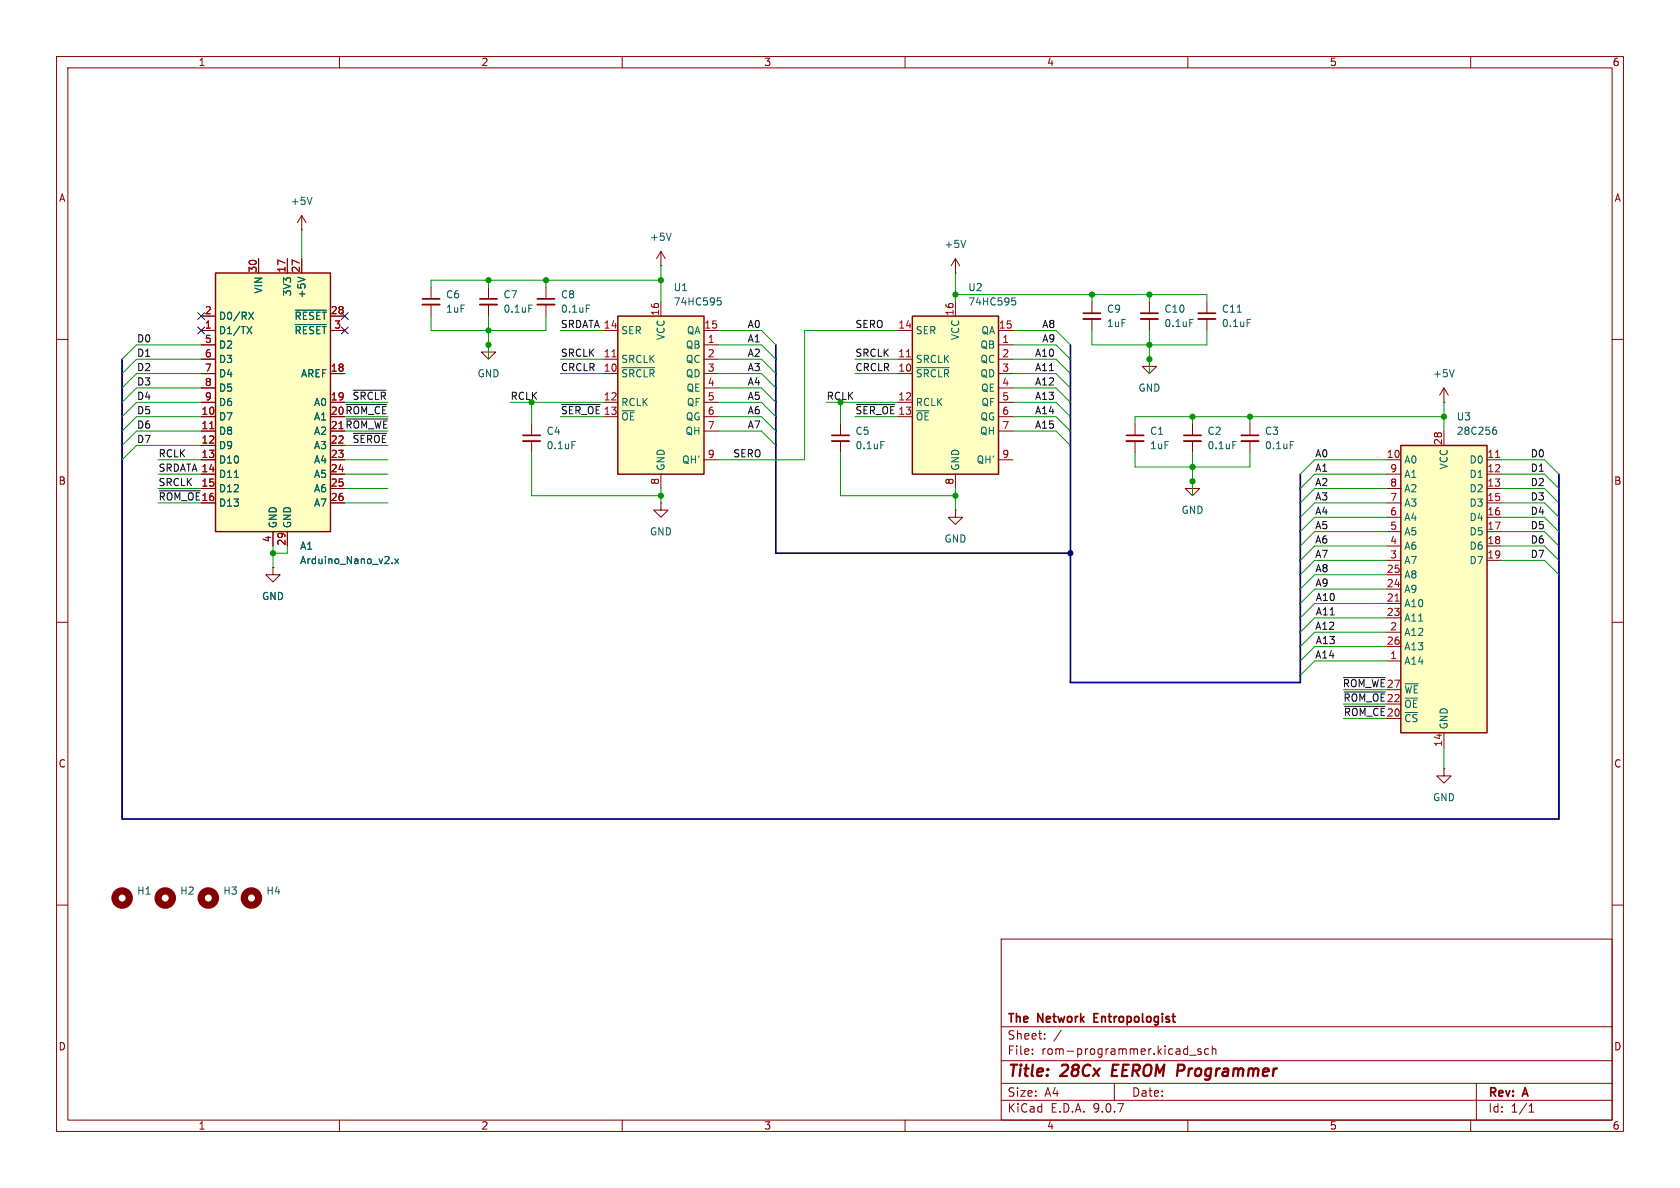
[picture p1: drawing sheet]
<svg xmlns="http://www.w3.org/2000/svg" width="297mm" height="210mm" viewBox="0 0 297 210" stroke-linecap="round" stroke-linejoin="round" font-family="sans-serif">
<g fill="none" stroke="#840000" stroke-width=".18">
<path d="M10 10h277v190h-277zM12 12h273v186h-273zM60 10v2M110 10v2M160 10v2M210 10v2M260 10v2M116.8 47h.1M116.8 44.5l-.7 1.2M116.8 44.5l.8 1.2M116.8 44.5v2.5M213.4 53.3v2.1"/>
<path d="M213.4 56.4v2M10 60h2M200.7 74.9v2.1M200.7 78v2M285 60h2M116.8 88.9v1.3h1.3l-1.3 1.2-1.2-1.2h1.2M116.8 88.9h.1M10 110h2M48.3 100.3v1.3h1.2l-1.2 1.3-1.3-1.3h1.3M48.3 100.3h.1M285 110h2M10 160h2"/>
<path d="M177 166h108v32h-108zM285 160h2M60 198v2M110 198v2M160 198v2M177 194.5h108M177 191.5h108M177 187.5h108M177 181.5h108M182.5 186.3v.1M182.5 185.5v.1M184.7 183.6v.1"/>
<path d="M184.7 182.8v.1M187.6 182.1l-1.3 2M197 191.5v3M210 198v2M210.3 186.5h1.2M212.3 185.5l-.3-.1-.3 .2 .1 .2 .5 .2v.3h-.6M213.7 185.5l-.5-.1-.2 .3v.4l.1 .2h.6M214.3 185.5l.2-.1 .4 .1 .1 .9M214.3 184.9v1.5M260 198v2M261 191.5v6.5M270.3 196.6h.9"/>
<path d="M270.3 195.5l.4-.4v1.5"/>
</g>
<path d="M196.8 188.2l-.3 2h1" fill="none" stroke="#840000" stroke-width=".4"/>
<path d="M211.8 55.4h3.1M199.1 77h3.1M193.4 179.9h.5M194.1 179.2h-.7v1.5h.7" fill="none" stroke="#840000" stroke-width=".3"/>
<path d="M211.8 56.4h3.1M199.1 78h3.1" fill="none" stroke="#840000" stroke-width=".33"/>
<path d="M118.7 41.2l-.5 1.3M218.7 55.2h.8M220.5 56.5h.6" fill="none" stroke="#006464" stroke-width=".18"/>
<g fill="none" stroke="#840000" stroke-width="1.3">
<circle cx="21.6" cy="158.7" r="1.27"/>
<circle cx="36.8" cy="158.7" r="1.27"/>
<circle cx="44.4" cy="158.7" r="1.27"/>
</g>
<path d="M109.2 55.9h15.3v27.9h-15.3z" fill="#ffffc2"/>
<path d="M109.2 55.9h15.3v27.9h-15.3z" fill="none" stroke="#840000" stroke-width=".25"/>
<g fill="none" stroke="#840000" stroke-width=".18">
<path d="M76.2 50.8v2M76.2 53.8v2.1M86.4 50.8v2M86.4 53.8v2.1M96.5 50.8v2M96.5 53.8v2.1M106.7 58.4h2.5M116.8 53.3v2.6M124.5 58.4h2.5M203.2 53.3v2.1M203.2 56.4v2M86.4 61v1.2h1.2l-1.2 1.3-1.3-1.3h1.3"/>
<path d="M86.4 61h.1M94 74.9v2.1M94 78v2M106.7 63.5h2.5M106.7 66h2.5M106.7 71.1h2.5M106.7 73.7h2.5M124.5 63.5h2.5M124.5 66h2.5M124.5 71.1h2.5M124.5 73.7h2.5M124.5 61h2.5"/>
<path d="M124.5 68.6h2.5M124.5 76.2h2.5M203.2 63.5v1.3h1.3l-1.3 1.2-1.3-1.2h1.3M203.2 63.5h.1M221 74.9v2.1M221 78v2M116.8 83.8v2.6M124.5 81.3h2.5"/>
</g>
<path d="M108.2 63.1h.7" fill="none" stroke="#a90000" stroke-width=".18"/>
<path d="M93.5 53.9h.6M103.6 53.9h.7M126.8 52.6h.6M127 53.1h.3l.2 .3-.1 .4-.4 .1M210.3 56.5h.6M101.1 78.1h.6M110 65h5.7M228.1 78.1h.6" fill="none" stroke="#006464" stroke-width=".18"/>
<path d="M74.7 52.8h3M84.8 52.8h3.1M95 52.8h3M201.7 55.4h3M92.5 77h3M219.5 77h3" fill="none" stroke="#840000" stroke-width=".3"/>
<path d="M74.7 53.8h3M84.8 53.8h3.1M95 53.8h3M201.7 56.4h3M92.5 78h3M219.5 78h3" fill="none" stroke="#840000" stroke-width=".33"/>
<path d="M38.1 48.3h20.3v45.7h-20.3z" fill="#ffffc2"/>
<path d="M38.1 48.3h20.3v45.7h-20.3z" fill="none" stroke="#840000" stroke-width=".25"/>
<g fill="none" stroke="#840000" stroke-width=".18">
<path d="M53.3 38.1v2.5M53.3 38.1l-.7 1.3M53.3 38.1l.8 1.3M35.6 55.9h2.5M35.6 58.4h2.5M45.7 45.7v2.6M50.8 45.7v2.6M53.3 40.6h.1M53.3 45.7v2.6M58.4 55.9h2.6M58.4 58.4h2.6M35.6 61h2.5"/>
<path d="M35.6 63.5h2.5M35.6 66h2.5M35.6 68.6h2.5M35.6 71.1h2.5M35.6 73.7h2.5M35.6 76.2h2.5M35.6 78.7h2.5M58.4 66h2.6M58.4 71.1h2.6M58.4 78.7h2.6M148.6 74.9v2.1M148.6 78v2"/>
<path d="M35.6 81.3h2.5M35.6 83.8h2.5M35.6 86.4h2.5M48.3 94v2.5M50.8 94v2.5M58.4 81.3h2.6M58.4 83.8h2.6M58.4 86.4h2.6M58.4 88.9h2.6"/>
</g>
<g fill="none" stroke="#006464" stroke-width=".18">
<path d="M55.2 34.9l-.5 1.2M43.7 57.7l.8 1.3M44 55.2l.8 1.3M44.5 57.7l-.8 1.3M44.8 55.2l-.8 1.3M52.2 54.8h5.5M52.2 57.4h5.5M52.6 49l1.3 .4M155.7 78.1h.6M41.4 84.4h.8M69.3 99.5v.1M69.8 98.8l.7 .8"/>
<path d="M70.5 98.8l-.7 .8"/>
</g>
<path d="M37.1 75.8h.7" fill="none" stroke="#a90000" stroke-width=".18"/>
<path d="M147.1 77h3" fill="none" stroke="#840000" stroke-width=".3"/>
<path d="M147.1 78h3" fill="none" stroke="#840000" stroke-width=".33"/>
<path d="M247.6 78.7h15.3v50.8h-15.3z" fill="#ffffc2"/>
<path d="M247.6 78.7h15.3v50.8h-15.3z" fill="none" stroke="#840000" stroke-width=".25"/>
<g fill="none" stroke="#840000" stroke-width=".18">
<path d="M210.8 74.9v2.1M210.8 78v2M255.3 71.1h.1M255.3 68.6v2.5M255.3 76.2v2.5M255.3 68.6l-.8 1.3M255.3 68.6l.7 1.3M210.8 85.1v1.3h1.3l-1.3 1.2-1.3-1.2h1.3M210.8 85.1h.1M245.1 81.3h2.5M245.1 83.8h2.5M245.1 86.4h2.5"/>
<path d="M245.1 88.9h2.5M245.1 91.4h2.5M245.1 94h2.5M245.1 96.5h2.5M245.1 99.1h2.5M262.9 81.3h2.5M262.9 83.8h2.5M262.9 86.4h2.5M262.9 88.9h2.5M262.9 91.4h2.5M262.9 94h2.5M262.9 96.5h2.5"/>
<path d="M262.9 99.1h2.5M245.1 101.6h2.5M245.1 104.1h2.5M245.1 106.7h2.5M245.1 109.2h2.5M245.1 111.8h2.5M245.1 114.3h2.5M245.1 116.8h2.5M255.3 135.9v1.3h1.2l-1.2 1.2-1.3-1.2h1.3M255.3 135.9h.1M255.3 129.5v2.6"/>
</g>
<path d="M264.4 80.9h.7M246.6 106.3h.7" fill="none" stroke="#a90000" stroke-width=".18"/>
<path d="M217.9 78.1h.7M257.1 65.3l-.4 1.3M264.1 76h.3l.2 .2-.1 .5-.4 .1M264.5 75.5l-.4 .1M248.4 120.9h2.3" fill="none" stroke="#006464" stroke-width=".18"/>
<path d="M209.3 77h3" fill="none" stroke="#840000" stroke-width=".3"/>
<path d="M209.3 78h3" fill="none" stroke="#840000" stroke-width=".33"/>
<circle cx="29.2" cy="158.7" r="1.27" fill="none" stroke="#840000" stroke-width="1.3"/>
<path d="M161.3 55.9h15.2v27.9h-15.2z" fill="#ffffc2"/>
<path d="M161.3 55.9h15.2v27.9h-15.2z" fill="none" stroke="#840000" stroke-width=".25"/>
<g fill="none" stroke="#840000" stroke-width=".18">
<path d="M35.6 58.4h2.5M35.6 55.9h2.5M45.7 45.7v2.6M50.8 45.7v2.6M53.3 45.7v2.6M58.4 58.4h2.6M58.4 55.9h2.6M158.7 58.4h2.6M168.9 48.3h.1M168.9 45.7v2.6M168.9 53.3v2.6M168.9 45.7l-.8 1.3"/>
<path d="M168.9 45.7l.8 1.3M176.5 58.4h2.6M193 53.3v2.1M193 56.4v2M35.6 63.5h2.5M35.6 66h2.5M35.6 71.1h2.5M35.6 73.7h2.5M35.6 61h2.5M35.6 68.6h2.5M35.6 76.2h2.5M35.6 78.7h2.5"/>
<path d="M58.4 66h2.6M58.4 71.1h2.6M58.4 78.7h2.6M158.7 63.5h2.6M158.7 66h2.6M158.7 71.1h2.6M158.7 73.7h2.6M176.5 63.5h2.6M176.5 66h2.6M176.5 71.1h2.6M176.5 73.7h2.6M176.5 61h2.6"/>
<path d="M176.5 68.6h2.6M176.5 76.2h2.6M35.6 81.3h2.5M35.6 83.8h2.5M35.6 86.4h2.5M48.3 94v2.5M50.8 94v2.5M58.4 81.3h2.6M58.4 83.8h2.6M58.4 86.4h2.6M58.4 88.9h2.6M168.9 90.2v1.2h1.3l-1.3 1.3-1.3-1.3h1.3"/>
<path d="M168.9 90.2h.1M168.9 83.8v2.6M176.5 81.3h2.6M48.3 100.3h.1"/>
</g>
<path d="M37.1 75.8h.7M160.3 63.1h.7" fill="none" stroke="#a90000" stroke-width=".18"/>
<g fill="none" stroke="#006464" stroke-width=".18">
<path d="M43.7 57.7l.8 1.3M44 55.2l.8 1.3M44.5 57.7l-.8 1.3M44.8 55.2l-.8 1.3M52.2 54.8h5.5M52.2 57.4h5.5M52.6 49l1.3 .4M170.7 42.5l-.4 1.3M178.9 52.6h.6M179 53.1h.3l.3 .3-.1 .4-.5 .1M162 65h5.8M41.4 84.4h.8"/>
<path d="M69.3 99.5v.1M69.8 98.8l.7 .8M70.5 98.8l-.7 .8"/>
</g>
<path d="M191.5 55.4h3.1" fill="none" stroke="#840000" stroke-width=".3"/>
<path d="M191.5 56.4h3.1" fill="none" stroke="#840000" stroke-width=".33"/>
<path d="M61.2 71.5h7.2M61.2 74.1h7.4M62.5 76.6h5.8M62.5 69h5.8M99.3 71.5h6.8M151.4 71.5h6.8M28.2 86.8h7.2M237.5 119.8h7.4M237.6 122.3h7.3M237.7 124.9h7.2" fill="none" stroke="#0f0f0f" stroke-width=".18"/>
<path d="M21.6 63.5v81.3h254v-61M137.2 61v36.8h52M189.2 61v59.7h40.7v-36.9" fill="none" stroke="#000084" stroke-width=".3"/>
<g fill="none" stroke="#009600" stroke-width=".18">
<path d="M53.3 40.6v5.1M76.2 55.9v2.5h20.3v-2.5M86.4 49.5v1.3M86.4 55.9v7.6M96.5 49.5v1.3M99.1 58.4h7.6M116.8 49.5h-40.6v1.3M116.8 47v6.3M127 58.4h7.6l2.6 2.6M158.7 58.4h-16.5v22.9h-15.2M168.9 48.3v5M168.9 52.1h44.5v1.2"/>
<path d="M179.1 58.4h7.6l2.5 2.6M193 58.4v2.6h20.4v-2.6M193 52.1v1.2M203.2 52.1v1.2M203.2 58.4v7.6M35.6 73.7h-11.5l-2.5 2.5M35.6 66h-11.5l-2.5 2.6M35.6 71.1h-11.5l-2.5 2.6M35.6 63.5h-11.5l-2.5 2.5M35.6 76.2h-11.5l-2.5 2.5M35.6 78.7h-11.5l-2.5 2.6M35.6 68.6h-11.5l-2.5 2.5"/>
<path d="M35.6 61h-11.5l-2.5 2.5M61 73.7h7.6M61 71.1h7.6M61 76.2h7.6M61 78.7h7.6M90.2 71.1h16.5M94 71.1v3.8M99.1 73.7h7.6M99.1 66h7.6M99.1 63.5h7.6M127 73.7h7.6l2.6 2.5M127 66h7.6l2.6 2.6"/>
<path d="M127 71.1h7.6l2.6 2.6M127 63.5h7.6l2.6 2.5M127 76.2h7.6l2.6 2.5M127 68.6h7.6l2.6 2.5M127 61h7.6l2.6 2.5M151.1 73.7h7.6M151.1 66h7.6M151.1 63.5h7.6M158.7 71.1h-10.1v3.8M179.1 73.7h7.6l2.5 2.5M179.1 66h7.6l2.5 2.6M179.1 71.1h7.6l2.5 2.6"/>
<path d="M179.1 63.5h7.6l2.5 2.5M179.1 76.2h7.6l2.5 2.5M179.1 68.6h7.6l2.5 2.5M179.1 61h7.6l2.5 2.5M210.8 73.7v1.2M221 73.7v1.2M255.3 73.7h-54.6v1.2M255.3 71.1v5.1M27.9 88.9h7.7M27.9 86.4h7.7M27.9 83.8h7.7M27.9 81.3h7.7"/>
<path d="M48.3 96.5v3.8M50.8 96.5v1.3h-2.5M61 88.9h7.6M61 86.4h7.6M61 83.8h7.6M61 81.3h7.6M94 80v7.6h22.8M116.8 86.4v2.5M148.6 80v7.6h20.3M168.9 86.4v3.8M200.7 80v2.6h20.3v-2.6M210.8 80v7.6"/>
<path d="M245.1 88.9h-12.7l-2.5 2.5M245.1 86.4h-12.7l-2.5 2.5M245.1 83.8h-12.7l-2.5 2.6M245.1 99.1h-12.7l-2.5 2.5M245.1 91.4h-12.7l-2.5 2.6M245.1 94h-12.7l-2.5 2.5M245.1 96.5h-12.7l-2.5 2.6M245.1 81.3h-12.7l-2.5 2.5M265.4 88.9h7.6l2.6 2.5M265.4 86.4h7.6l2.6 2.5M265.4 83.8h7.6l2.6 2.6M265.4 99.1h7.6l2.6 2.5"/>
<path d="M265.4 91.4h7.6l2.6 2.6M265.4 94h7.6l2.6 2.5M265.4 96.5h7.6l2.6 2.6M265.4 81.3h7.6l2.6 2.5M245.1 101.6h-12.7l-2.5 2.5M245.1 109.2h-12.7l-2.5 2.6M245.1 111.8h-12.7l-2.5 2.5M245.1 106.7h-12.7l-2.5 2.5M245.1 104.1h-12.7l-2.5 2.6M245.1 116.8h-12.7l-2.5 2.6M245.1 114.3h-12.7l-2.5 2.5M237.5 127h7.6"/>
<path d="M237.5 121.9h7.6M237.5 124.5h7.6M255.3 132.1v3.8"/>
</g>
<path d="M35 55.3l1.2 1.2M35 57.8l1.2 1.2M36.2 55.3l-1.2 1.2M36.2 57.8l-1.2 1.2M60.4 57.8l1.2 1.2M60.4 55.3l1.2 1.2M61.6 57.8l-1.2 1.2M61.6 55.3l-1.2 1.2" fill="none" stroke="#000084" stroke-width=".18"/>
<g fill="#009600" stroke="#009600" stroke-width=".18">
<circle cx="210.8" cy="73.7" r=".46"/>
<circle cx="210.8" cy="85.1" r=".46"/>
<circle cx="210.8" cy="82.6" r=".46"/>
<circle cx="221" cy="73.7" r=".46"/>
<circle cx="255.3" cy="73.7" r=".46"/>
<circle cx="203.2" cy="63.5" r=".46"/>
<circle cx="193" cy="52.1" r=".46"/>
<circle cx="203.2" cy="61" r=".46"/>
<circle cx="203.2" cy="52.1" r=".46"/>
<circle cx="168.9" cy="52.1" r=".46"/>
<circle cx="148.6" cy="71.1" r=".46"/>
<circle cx="168.9" cy="87.6" r=".46"/>
<circle cx="94" cy="71.1" r=".46"/>
<circle cx="86.4" cy="61" r=".46"/>
<circle cx="86.4" cy="58.4" r=".46"/>
<circle cx="86.4" cy="49.5" r=".46"/>
<circle cx="96.5" cy="49.5" r=".46"/>
<circle cx="116.8" cy="49.5" r=".46"/>
<circle cx="116.8" cy="87.6" r=".46"/>
<circle cx="48.3" cy="97.8" r=".46"/>
</g>
<circle cx="189.2" cy="97.8" r=".46" fill="#000084" stroke="#000084" stroke-width=".18"/>
<g font-size="2.8" fill="#840000">
<text x="178" y="190.9">Title:</text>
<text x="187.7" y="190.9">28Cx</text>
<text x="197.4" y="190.9">EEROM Programmer</text>
</g>
<g font-size="2.1" fill="#840000">
<text x="178" y="184">Sheet:</text>
<text x="178" y="181.2">The</text>
<text x="183.5" y="181.2">Network</text>
<text x="194.1" y="181.2">Entropologist</text>
<text x="178" y="186.7">File:</text>
<text x="184.1" y="186.7">rom-programmer.kicad_sch</text>
<text x="178" y="196.9">KiCad</text>
<text x="178" y="194.1">Size:</text>
<text x="184.7" y="194.1">A4</text>
<text x="185.7" y="196.9">E.D.A.</text>
<text x="193.3" y="196.9">9.0.7</text>
<text x="200" y="194.1">Date:</text>
<text x="263" y="194.3">Rev:</text>
<text x="263" y="196.9">Id:</text>
<text x="267.1" y="196.9">1/1</text>
<text x="269.4" y="194.3">A</text>
</g>
<g font-size="1.8" fill="#840000">
<text x="35" y="11.9">1</text>
<text x="85" y="11.9">2</text>
<text x="135" y="11.9">3</text>
<text x="185" y="11.9">4</text>
<text x="235" y="11.9">5</text>
<text x="285" y="11.9">6</text>
<text x="10.3" y="35.9">A</text>
<text x="285.3" y="35.9">A</text>
<text x="58.4" y="73.4">20 ~{ROM_CE}</text>
<text x="10.3" y="85.9">B</text>
<text x="27.9" y="88.6">~{ROM_OE}</text>
<text x="285.3" y="85.9">B</text>
<text x="10.3" y="135.9">C</text>
<text x="285.3" y="135.9">C</text>
<text x="10.3" y="185.9">D</text>
<text x="285.3" y="185.9">D</text>
<text x="35" y="199.9">1</text>
<text x="85" y="199.9">2</text>
<text x="135" y="199.9">3</text>
<text x="185" y="199.9">4</text>
<text x="235" y="199.9">5</text>
<text x="285" y="199.9">6</text>
</g>
<g font-size="1.8" fill="#006464">
<text x="51.3" y="36.4">+5V</text>
<text x="114.8" y="42.8">+5V</text>
<text x="166.9" y="44">+5V</text>
<text x="46.6" y="52" transform="rotate(-90 46.6 52)">VIN</text>
<text x="51.7" y="52.5" transform="rotate(-90 51.7 52.5)">3V3</text>
<text x="54.2" y="52.8" transform="rotate(-90 54.2 52.8)">+5V</text>
<text x="78.7" y="52.9">C6</text>
<text x="88.9" y="52.9">C7</text>
<text x="99.1" y="52.9">C8</text>
<text x="119" y="51.7">U1</text>
<text x="171.1" y="51.7">U2</text>
<text x="38.6" y="56.7">D0/RX</text>
<text x="38.6" y="59.3">D1/TX</text>
<text x="52" y="56.7">~{RESET}</text>
<text x="52" y="59.3">~{RESET}</text>
<text x="78.7" y="55.5">1uF</text>
<text x="88.9" y="55.5">0.1uF</text>
<text x="99.1" y="55.5">0.1uF</text>
<text x="109.7" y="59.3">SER</text>
<text x="119" y="54.2">74HC595</text>
<text x="121.3" y="59.3">QA</text>
<text x="161.8" y="59.3">SER</text>
<text x="171.1" y="54.2">74HC595</text>
<text x="173.4" y="59.3">QA</text>
<text x="195.6" y="55.5">C9</text>
<text x="195.6" y="58">1uF</text>
<text x="205.7" y="55.5">C10</text>
<text x="205.7" y="58">0.1uF</text>
<text x="215.9" y="55.5">C11</text>
<text x="215.9" y="58">0.1uF</text>
<text x="38.6" y="61.8">D2</text>
<text x="38.6" y="64.4">D3</text>
<text x="109.7" y="64.4">SRCLK</text>
<text x="117.7" y="60.2" transform="rotate(-90 117.7 60.2)">VCC</text>
<text x="121.1" y="61.8">QB</text>
<text x="121.1" y="64.4">QC</text>
<text x="161.8" y="64.4">SRCLK</text>
<text x="169.8" y="60.2" transform="rotate(-90 169.8 60.2)">VCC</text>
<text x="173.2" y="61.8">QB</text>
<text x="173.2" y="64.4">QC</text>
<text x="38.6" y="66.9">D4</text>
<text x="38.6" y="69.4">D5</text>
<text x="38.6" y="72">D6</text>
<text x="53.1" y="66.9">AREF</text>
<text x="55.4" y="72">A0</text>
<text x="84.3" y="66.9">GND</text>
<text x="109.7" y="66.9">~{SRCLR}</text>
<text x="109.7" y="72">RCLK</text>
<text x="121.1" y="66.9">QD</text>
<text x="121.3" y="69.4">QE</text>
<text x="121.3" y="72">QF</text>
<text x="161.8" y="66.9">~{SRCLR}</text>
<text x="161.8" y="72">RCLK</text>
<text x="173.2" y="66.9">QD</text>
<text x="173.3" y="69.4">QE</text>
<text x="173.4" y="72">QF</text>
<text x="201.2" y="69.4">GND</text>
<text x="253.2" y="66.9">+5V</text>
<text x="38.6" y="74.5">D7</text>
<text x="38.6" y="77.1">D8</text>
<text x="55.4" y="74.5">A1</text>
<text x="55.4" y="77.1">A2</text>
<text x="96.5" y="77.1">C4</text>
<text x="109.7" y="74.5">~{OE}</text>
<text x="121.1" y="77.1">QH</text>
<text x="121.1" y="74.5">QG</text>
<text x="151.1" y="77.1">C5</text>
<text x="161.8" y="74.5">~{OE}</text>
<text x="173.2" y="77.1">QH</text>
<text x="173.2" y="74.5">QG</text>
<text x="203.2" y="77.1">C1</text>
<text x="213.4" y="77.1">C2</text>
<text x="223.5" y="77.1">C3</text>
<text x="257.4" y="77.1">28C256</text>
<text x="257.4" y="74.5">U3</text>
<text x="38.6" y="79.6">D9</text>
<text x="38.6" y="82.1">D10</text>
<text x="55.4" y="79.6">A3</text>
<text x="55.4" y="82.1">A4</text>
<text x="96.5" y="79.6">0.1uF</text>
<text x="117.7" y="83.3" transform="rotate(-90 117.7 83.3)">GND</text>
<text x="120.5" y="82.1">QH'</text>
<text x="151.1" y="79.6">0.1uF</text>
<text x="169.8" y="83.3" transform="rotate(-90 169.8 83.3)">GND</text>
<text x="172.6" y="82.1">QH'</text>
<text x="203.2" y="79.6">1uF</text>
<text x="213.4" y="79.6">0.1uF</text>
<text x="223.5" y="79.6">0.1uF</text>
<text x="248.2" y="82.1">A0</text>
<text x="256.1" y="83.1" transform="rotate(-90 256.1 83.1)">VCC</text>
<text x="259.7" y="82.1">D0</text>
<text x="38.6" y="84.7">D11</text>
<text x="38.6" y="87.2">D12</text>
<text x="38.6" y="89.8">D13</text>
<text x="55.4" y="84.7">A5</text>
<text x="55.4" y="87.2">A6</text>
<text x="55.4" y="89.8">A7</text>
<text x="248.2" y="84.7">A1</text>
<text x="248.2" y="87.2">A2</text>
<text x="248.2" y="89.8">A3</text>
<text x="259.7" y="84.7">D1</text>
<text x="259.7" y="87.2">D2</text>
<text x="259.7" y="89.8">D3</text>
<text x="49.1" y="93.5" transform="rotate(-90 49.1 93.5)">GND</text>
<text x="51.7" y="93.5" transform="rotate(-90 51.7 93.5)">GND</text>
<text x="114.8" y="94.8">GND</text>
<text x="208.8" y="91">GND</text>
<text x="248.2" y="92.3">A4</text>
<text x="248.2" y="94.8">A5</text>
<text x="259.7" y="92.3">D4</text>
<text x="259.7" y="94.8">D5</text>
<text x="53" y="97.4">A1</text>
<text x="53" y="99.9">Arduino_Nano_v2.x</text>
<text x="166.9" y="96.1">GND</text>
<text x="248.2" y="97.4">A6</text>
<text x="248.2" y="99.9">A7</text>
<text x="259.7" y="97.4">D6</text>
<text x="259.7" y="99.9">D7</text>
<text x="46.2" y="106.3">GND</text>
<text x="248.2" y="102.5">A8</text>
<text x="248.2" y="105">A9</text>
<text x="248.2" y="107.5">A10</text>
<text x="248.2" y="110.1">A11</text>
<text x="248.2" y="112.6">A12</text>
<text x="248.2" y="115.2">A13</text>
<text x="248.2" y="117.7">A14</text>
<text x="248.2" y="122.8">~{WE}</text>
<text x="248.2" y="125.3">~{OE}</text>
<text x="248.2" y="127.9">~{CS}</text>
<text x="256.1" y="129" transform="rotate(-90 256.1 129)">GND</text>
<text x="253.2" y="141.8">GND</text>
<text x="24.1" y="158.3">H1</text>
<text x="31.8" y="158.3">H2</text>
<text x="39.4" y="158.3">H3</text>
<text x="47" y="158.3">H4</text>
</g>
<g font-size="1.8" fill="#a90000">
<text x="45.5" y="48.3" transform="rotate(-90 45.5 48.3)">30</text>
<text x="50.5" y="48.3" transform="rotate(-90 50.5 48.3)">17</text>
<text x="53.1" y="48.3" transform="rotate(-90 53.1 48.3)">27</text>
<text x="36.1" y="55.6">2</text>
<text x="36.1" y="58.2">1</text>
<text x="58.4" y="55.6">28</text>
<text x="59" y="58.2">3</text>
<text x="116.6" y="55.9" transform="rotate(-90 116.6 55.9)">16</text>
<text x="124.4" y="58.2">15</text>
<text x="158.7" y="58.2">14</text>
<text x="168.7" y="55.9" transform="rotate(-90 168.7 55.9)">16</text>
<text x="176.5" y="58.2">15</text>
<text x="36.1" y="60.7">5</text>
<text x="36.1" y="63.2">6</text>
<text x="36.1" y="65.8">7</text>
<text x="58.4" y="65.8">18</text>
<text x="106.6" y="63.2">11</text>
<text x="106.6" y="65.8">10</text>
<text x="125" y="60.7">1</text>
<text x="125" y="63.2">2</text>
<text x="125" y="65.8">3</text>
<text x="158.7" y="63.2">11</text>
<text x="158.7" y="65.8">10</text>
<text x="177.1" y="60.7">1</text>
<text x="177.1" y="63.2">2</text>
<text x="177.1" y="65.8">3</text>
<text x="36.1" y="68.3">8</text>
<text x="36.1" y="70.9">9</text>
<text x="58.4" y="70.9">19</text>
<text x="106.6" y="70.9">12</text>
<text x="125" y="68.3">4</text>
<text x="125" y="70.9">5</text>
<text x="158.7" y="70.9">12</text>
<text x="177.1" y="68.3">4</text>
<text x="177.1" y="70.9">5</text>
<text x="35.5" y="73.4">10</text>
<text x="35.5" y="75.9">11</text>
<text x="58.4" y="75.9">21 ~{ROM_WE}</text>
<text x="58.4" y="73.4">20</text>
<text x="58.4" y="75.9">21</text>
<text x="106.6" y="73.4">13</text>
<text x="125" y="73.4">6</text>
<text x="125" y="75.9">7</text>
<text x="158.7" y="73.4">13</text>
<text x="177.1" y="73.4">6</text>
<text x="177.1" y="75.9">7</text>
<text x="35.5" y="78.5">12</text>
<text x="35.5" y="81">13</text>
<text x="35.5" y="83.6">14</text>
<text x="58.4" y="78.5">22</text>
<text x="58.4" y="81">23</text>
<text x="58.4" y="83.6">24</text>
<text x="125" y="81">9</text>
<text x="177.1" y="81">9</text>
<text x="245.1" y="81">10</text>
<text x="245.7" y="83.6">9</text>
<text x="255" y="78.8" transform="rotate(-90 255 78.8)">28</text>
<text x="262.8" y="81">11</text>
<text x="262.8" y="83.6">12</text>
<text x="35.5" y="86.1">15</text>
<text x="35.5" y="88.6">16</text>
<text x="58.4" y="86.1">25</text>
<text x="58.4" y="88.6">26</text>
<text x="116.6" y="85.8" transform="rotate(-90 116.6 85.8)">8</text>
<text x="168.7" y="85.8" transform="rotate(-90 168.7 85.8)">8</text>
<text x="245.7" y="86.1">8</text>
<text x="245.7" y="88.6">7</text>
<text x="262.8" y="86.1">13</text>
<text x="262.8" y="88.6">15</text>
<text x="48" y="96" transform="rotate(-90 48 96)">4</text>
<text x="245.7" y="91.2">6</text>
<text x="245.7" y="93.7">5</text>
<text x="262.8" y="91.2">16</text>
<text x="262.8" y="93.7">17</text>
<text x="50.5" y="96.6" transform="rotate(-90 50.5 96.6)">29</text>
<text x="245.1" y="101.3">25</text>
<text x="245.7" y="96.3">4</text>
<text x="245.7" y="98.8">3</text>
<text x="262.8" y="96.3">18</text>
<text x="262.8" y="98.8">19</text>
<text x="245.1" y="103.9">24</text>
<text x="245.1" y="106.4">21</text>
<text x="245.1" y="109">23</text>
<text x="245.7" y="111.5">2</text>
<text x="245.1" y="114">26</text>
<text x="245.7" y="116.6">1</text>
<text x="245.1" y="121.7">27</text>
<text x="245.1" y="124.2">22</text>
<text x="245.1" y="126.7">20</text>
<text x="255" y="132.1" transform="rotate(-90 255 132.1)">14</text>
</g>
<g font-size="1.8" fill="#0f0f0f">
<text x="99.1" y="58.1">SRDATA 14</text>
<text x="132.1" y="58.1">A0</text>
<text x="151.1" y="58.1">SERO</text>
<text x="184.1" y="58.1">A8</text>
<text x="24.1" y="60.6">D0</text>
<text x="24.1" y="63.2">D1</text>
<text x="24.1" y="65.7">D2</text>
<text x="99.1" y="63.2">SRCLK</text>
<text x="99.1" y="65.7">CRCLR</text>
<text x="132.1" y="65.7">A3</text>
<text x="132.1" y="63.2">A2</text>
<text x="132.1" y="60.6">A1</text>
<text x="151.1" y="63.2">SRCLK</text>
<text x="151.1" y="65.7">CRCLR</text>
<text x="182.9" y="63.2">A10</text>
<text x="182.9" y="65.7">A11</text>
<text x="184.1" y="60.6">A9</text>
<text x="24.1" y="70.8">D4</text>
<text x="24.1" y="68.2">D3</text>
<text x="62.2" y="70.8">~{SRCLR}</text>
<text x="90.2" y="70.8">RCLK</text>
<text x="132.1" y="70.8">A5</text>
<text x="132.1" y="68.2">A4</text>
<text x="182.9" y="68.2">A12</text>
<text x="182.9" y="70.8">A13</text>
<text x="24.1" y="73.3">D5</text>
<text x="24.1" y="75.9">D6</text>
<text x="99.1" y="73.3">~{SER_OE}</text>
<text x="132.1" y="75.9">A7</text>
<text x="132.1" y="73.3">A6</text>
<text x="151.1" y="73.3">~{SER_OE}</text>
<text x="182.9" y="75.9">A15</text>
<text x="182.9" y="73.3">A14</text>
<text x="24.1" y="78.4">D7</text>
<text x="27.9" y="80.9">RCLK</text>
<text x="27.9" y="83.5">SRDATA 14</text>
<text x="62.2" y="78.4">~{SEROE}</text>
<text x="129.5" y="80.9">SERO</text>
<text x="232.4" y="83.5">A1</text>
<text x="232.4" y="80.9">A0</text>
<text x="270.5" y="83.5">D1</text>
<text x="270.5" y="80.9">D0</text>
<text x="27.9" y="86">SRCLK</text>
<text x="232.4" y="88.6">A3</text>
<text x="232.4" y="86">A2</text>
<text x="270.5" y="88.6">D3</text>
<text x="270.5" y="86">D2</text>
<text x="232.4" y="91.1">A4</text>
<text x="232.4" y="93.6">A5</text>
<text x="270.5" y="91.1">D4</text>
<text x="270.5" y="93.6">D5</text>
<text x="232.4" y="98.7">A7</text>
<text x="232.4" y="96.2">A6</text>
<text x="232.4" y="101.3">A8</text>
<text x="270.5" y="96.2">D6</text>
<text x="270.5" y="98.7">D7</text>
<text x="232.4" y="103.8">A9</text>
<text x="232.5" y="106.3">A10</text>
<text x="232.4" y="111.4">A12</text>
<text x="232.5" y="108.9">A11</text>
<text x="232.5" y="114">A13</text>
<text x="232.4" y="116.5">A14</text>
<text x="237.3" y="121.6">~{ROM_WE}</text>
<text x="237.4" y="124.1">~{ROM_OE}</text>
<text x="237.5" y="126.7">~{ROM_CE}</text>
</g>
<text font-size="1.8" fill="#009600" x="146" y="70.8">RCLK</text>
</svg>
